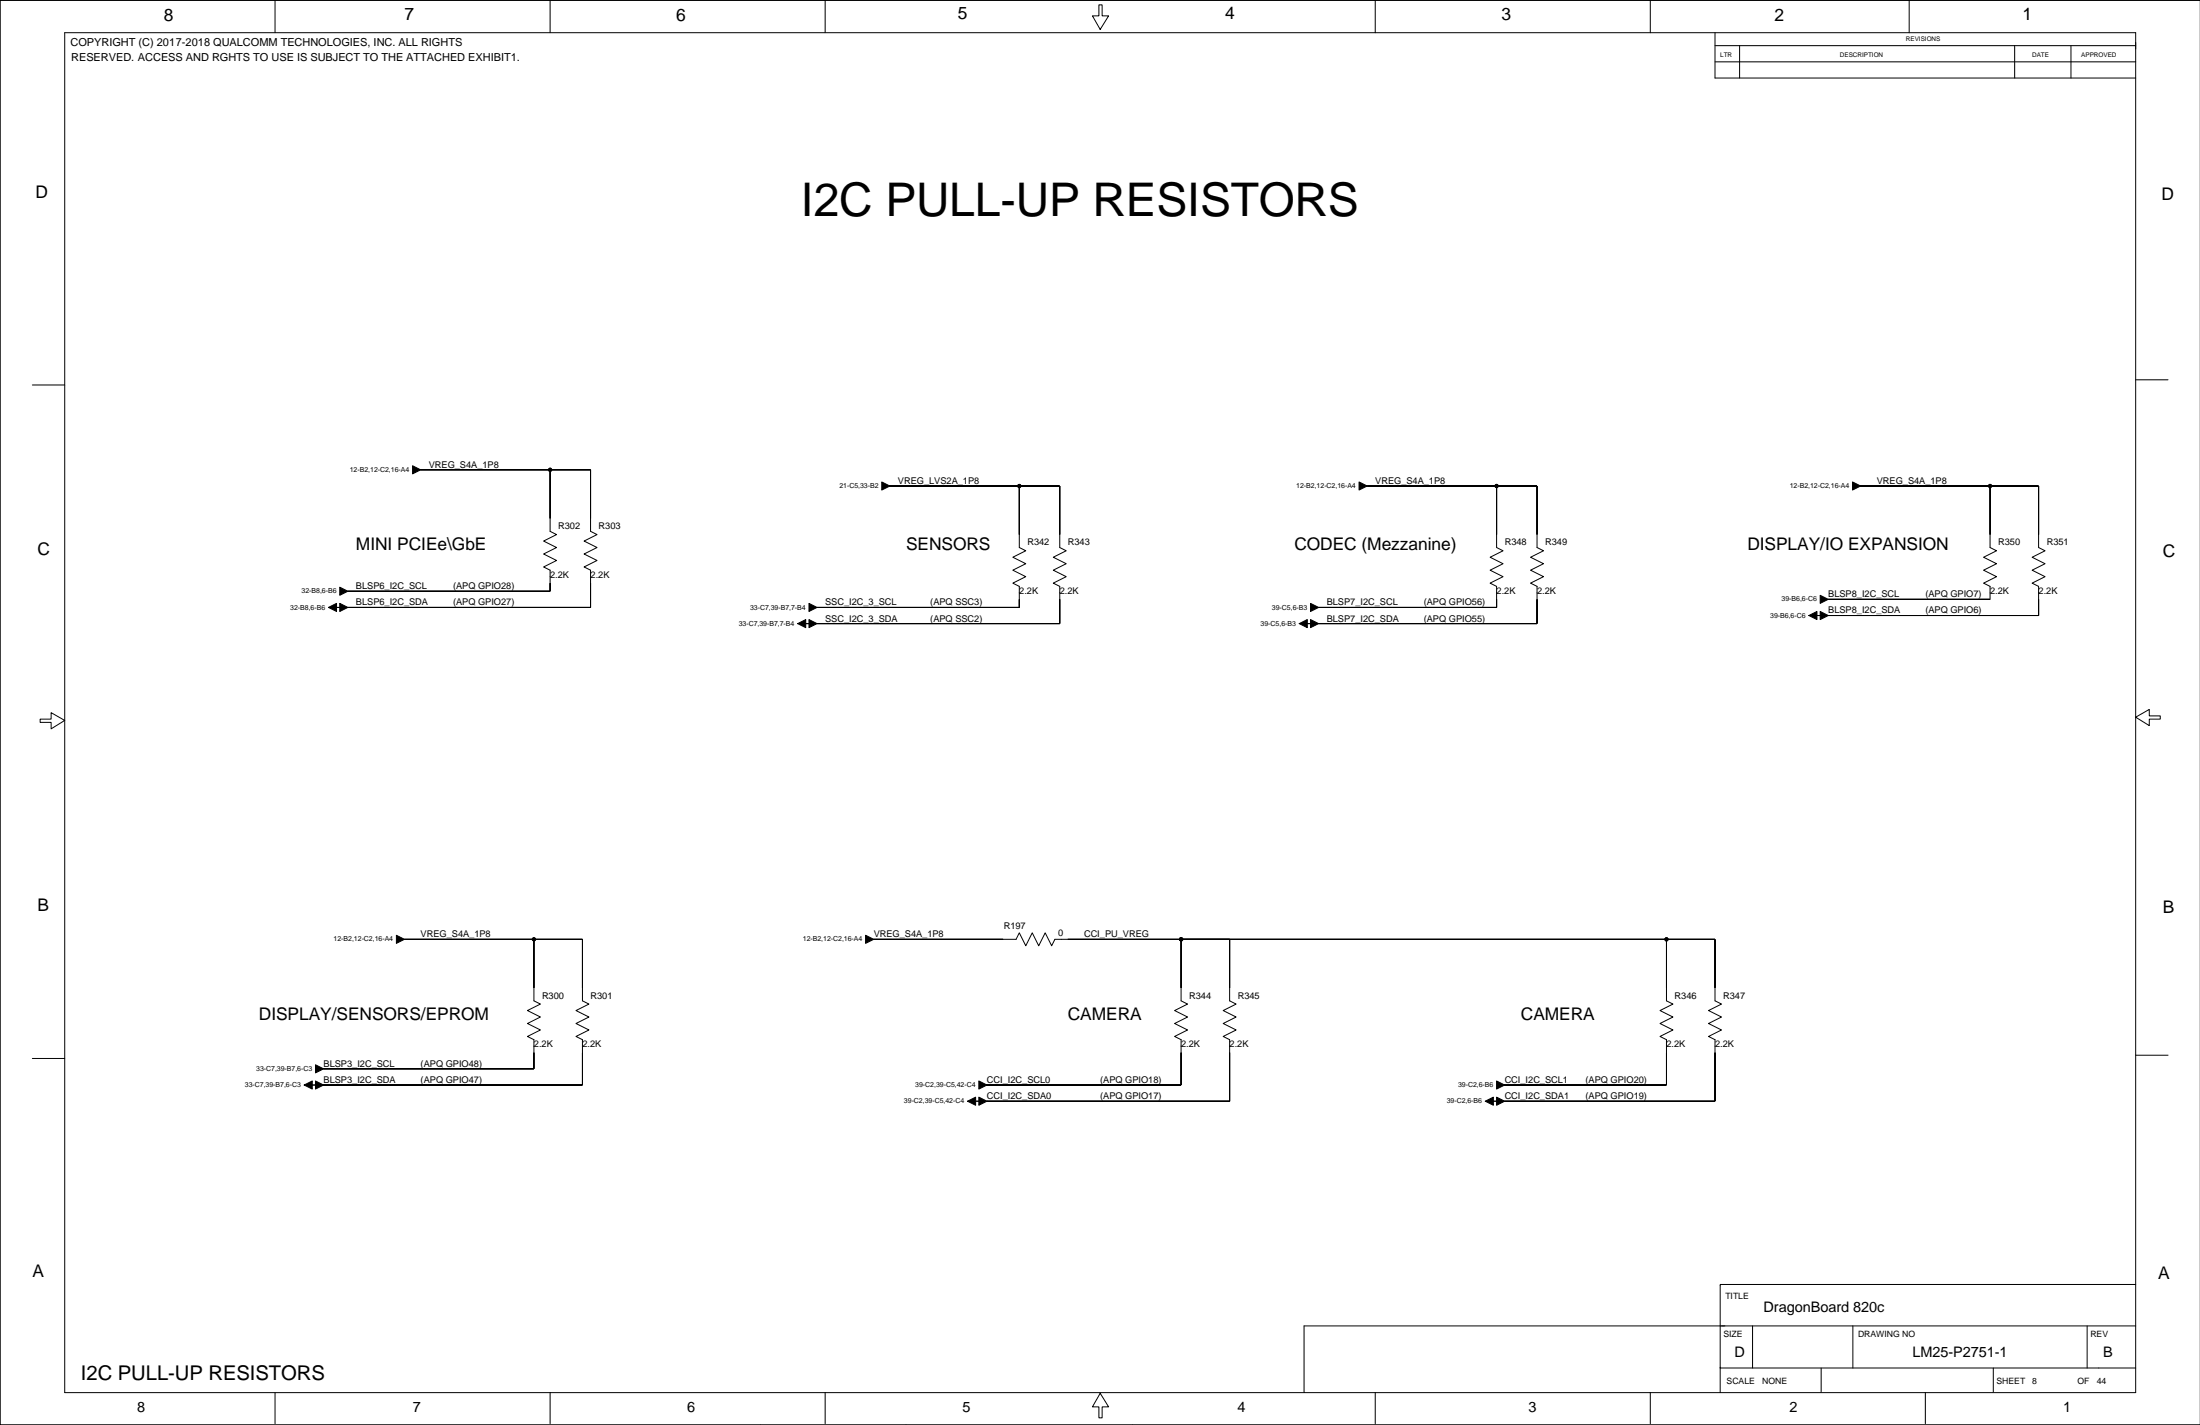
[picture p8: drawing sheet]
<svg xmlns="http://www.w3.org/2000/svg" width="863mm" height="559mm" viewBox="0 0 863 559" stroke-linecap="round" stroke-linejoin="round" font-family="sans-serif">
<g fill="none" stroke="#000" stroke-width=".39">
<path d="M25.4 12.8h812.6v533.3h-812.6zM107.9 .1v12.7M215.9 .1v12.7M323.8 .1v12.7M431.2 1.9h1.3v4.3h2.5l-3.3 5.4-3-5.4h2.5zM539.6 .1v12.7M647.6 .1v12.7M672.9 12.8v17.8h165.1M672.9 17.9h165.1M682.6 17.9v12.7M749.1 .1v12.7M790.5 17.9v12.7"/>
<path d="M812.6 17.9v12.7M672.9 24.3h165.1M12.7 151h12.7M838 148.9h12.7M165.1 184.2h.1M165.1 184.2h66.6v24.2l2.6 1.2-5.1 2.6 5.1 2.5-5.1 2.5 5.1 2.6-5.1 2.5 2.5 1.3v14.6h-95.2M215.9 184.2v24.2l2.5 1.2-5.1 2.6 5.1 2.5-5.1 2.5 5.1 2.6-5.1 2.5 2.6 1.3v8.2h-79.4M349.2 190.6h66.6v24.1l2.6 1.3-5.1 2.5 5.1 2.6-5.1 2.5 5.1 2.5-5.1 2.6 2.5 1.2v14.6h-95.2M349.2 190.6h.1M400 190.6v24.1l2.5 1.3-5.1 2.5 5.1 2.6-5.1 2.5 5.1 2.5-5.1 2.6 2.6 1.2v8.3h-79.4M536.5 190.6h.1M536.5 190.6h66.6v24.1l2.6 1.3-5.1 2.5 5.1 2.6-5.1 2.5 5.1 2.5-5.1 2.6 2.5 1.2v14.6h-85.7"/>
<path d="M587.2 190.6v24.1l2.6 1.3-5.1 2.5 5.1 2.6-5.1 2.5 5.1 2.5-5.1 2.6 2.5 1.2v8.3h-69.8M730.1 190.6h.1M730.1 190.6h69.8v24.1l2.6 1.3-5.1 2.5 5.1 2.6-5.1 2.5 5.1 2.5-5.1 2.6 2.5 1.2v11.5h-82.5M780.9 190.6v24.1l2.5 1.3-5.1 2.5 5.1 2.6-5.1 2.5 5.1 2.5-5.1 2.6 2.6 1.2v5.1h-63.5M132.1 238.2h3.1M136.5 231.8h.1M136.5 238.2h.1M320.6 238.2h.1M517.4 238.2h.1M717.4 235h.1M316.2 244.5h3.1M320.6 244.5h.1"/>
<path d="M513 244.5h3.1M517.4 244.5h.1M712.9 241.4h3.2M717.4 241.4h.1M15.7 282h4.4v-2.5l5.3 3-5.3 3.3v-2.5h-4.4zM838 281.2l5.3-3v2.5h4.4v1.3h-4.4v2.5zM158.7 368.3h69.8v24.2l2.6 1.2-5.1 2.6 5.1 2.5-5.1 2.6 5.1 2.5-5.1 2.5 2.5 1.3v17.8h-101.5M158.7 368.3h.1M209.5 368.3v24.2l2.5 1.2-5 2.6 5 2.5-5 2.6 5 2.5-5 2.5 2.5 1.3v11.4h-82.5M342.8 368.3h55.9l1.3-2.5 2.5 5.1 2.5-5.1 2.6 5.1 2.5-5.1 2.6 5.1 1.2-2.6h259v24.2l2.6 1.2-5.1 2.6 5.1 2.5-5.1 2.6 5.1 2.5-5.1 2.5 2.5 1.3v24.1h-82.5M342.8 368.3h.1M463.4 368.3h.1"/>
<path d="M463.4 368.3v24.2l2.6 1.2-5.1 2.6 5.1 2.5-5.1 2.6 5.1 2.5-5.1 2.5 2.5 1.3v17.8h-76.1M482.5 368.3v24.2l2.5 1.2-5 2.6 5 2.5-5 2.6 5 2.5-5 2.5 2.5 1.3v24.1h-95.2M653.9 368.3v24.2l2.5 1.2-5 2.6 5 2.5-5 2.6 5 2.5-5 2.5 2.5 1.3v17.8h-63.5M12.7 415.1h12.7M127 419.1h.1M838 413.8h12.7M122.5 425.5h3.2M127 425.5h.1M382.8 431.8h3.2M387.3 431.8h.1M387.3 425.5h.1M586 431.8h3.1"/>
<path d="M590.4 431.8h.1M590.4 425.5h.1M687.7 519.9v16.6M727 519.9v16.6M819 519.9v16.6M838 503.7h-163v42.4M838 519.9h-326.3v26.2M675 536.5h163M714.6 536.5v9.3M782.1 536.5v9.3M107.9 546.1v12.2M215.9 546.1v12.2"/>
<path d="M298.4 558.8h.1M323.8 546.1v12.2M355.5 558.8h.1M431.7 546.4l3.3 5.3h-2.5v4.3h-1.3v-4.3h-2.5zM444.4 558.8h.1M539.6 546.1v12.2M539.6 558.8h.1M647.6 546.1v12.2M755.5 546.1v12.2M863.3 558.8h-863.3v-558.7h863.3h-863.3v558.7"/>
<circle cx="215.9" cy="184.2" r=".63"/>
<circle cx="400" cy="190.6" r=".63"/>
<circle cx="587.2" cy="190.6" r=".63"/>
<circle cx="780.9" cy="190.6" r=".63"/>
<circle cx="209.5" cy="368.3" r=".63"/>
<circle cx="463.4" cy="368.3" r=".63"/>
<circle cx="653.9" cy="368.3" r=".63"/>
</g>
<g fill="#000" stroke="#000" stroke-width=".39">
<path d="M161.9 182.6l3.2 1.6-3.2 1.6z" fill-rule="evenodd"/>
<path d="M215.9 184.2v19.1z" fill-rule="evenodd"/>
<path d="M165.1 184.2h50.8z" fill-rule="evenodd"/>
<path d="M231.7 184.2v19.1z" fill-rule="evenodd"/>
<path d="M215.9 184.2h15.8z" fill-rule="evenodd"/>
<path d="M346 189l3.2 1.6-3.2 1.6z" fill-rule="evenodd"/>
<path d="M349.2 190.6h50.8z" fill-rule="evenodd"/>
<path d="M400 190.6v19z" fill-rule="evenodd"/>
<path d="M400 190.6h15.8z" fill-rule="evenodd"/>
<path d="M415.8 190.6v19z" fill-rule="evenodd"/>
<path d="M533.3 189l3.2 1.6-3.2 1.6z" fill-rule="evenodd"/>
<path d="M587.2 190.6v19z" fill-rule="evenodd"/>
<path d="M536.5 190.6h50.7z" fill-rule="evenodd"/>
<path d="M587.2 190.6h15.9z" fill-rule="evenodd"/>
<path d="M603.1 190.6v19z" fill-rule="evenodd"/>
<path d="M726.9 189l3.2 1.6-3.2 1.6z" fill-rule="evenodd"/>
<path d="M780.9 190.6v19z" fill-rule="evenodd"/>
<path d="M730.1 190.6h50.8z" fill-rule="evenodd"/>
<path d="M799.9 190.6v19z" fill-rule="evenodd"/>
<path d="M780.9 190.6h19z" fill-rule="evenodd"/>
<path d="M128.9 238.2l3.2-1.6v3.2z" fill-rule="evenodd"/>
<path d="M133.3 230.3l3.2 1.5-3.2 1.6z" fill-rule="evenodd"/>
<path d="M133.3 236.6l3.2 1.6-3.2 1.6z" fill-rule="evenodd"/>
<path d="M215.9 228.7v3.1z" fill-rule="evenodd"/>
<path d="M136.5 231.8h79.4z" fill-rule="evenodd"/>
<path d="M231.7 228.7v9.5z" fill-rule="evenodd"/>
<path d="M136.5 238.2h95.2z" fill-rule="evenodd"/>
<path d="M317.4 236.6l3.2 1.6-3.2 1.6z" fill-rule="evenodd"/>
<path d="M320.6 238.2h79.4z" fill-rule="evenodd"/>
<path d="M400 235v3.2z" fill-rule="evenodd"/>
<path d="M415.8 235v9.5z" fill-rule="evenodd"/>
<path d="M514.2 236.6l3.2 1.6-3.2 1.6z" fill-rule="evenodd"/>
<path d="M587.2 235v3.2z" fill-rule="evenodd"/>
<path d="M517.4 238.2h69.8z" fill-rule="evenodd"/>
<path d="M603.1 235v9.5z" fill-rule="evenodd"/>
<path d="M714.2 233.4l3.2 1.6-3.2 1.6z" fill-rule="evenodd"/>
<path d="M717.4 235h63.5z" fill-rule="evenodd"/>
<path d="M799.9 235v6.4z" fill-rule="evenodd"/>
<path d="M313 244.5l3.2-1.5v3.1z" fill-rule="evenodd"/>
<path d="M317.4 243l3.2 1.5-3.2 1.6z" fill-rule="evenodd"/>
<path d="M320.6 244.5h95.2z" fill-rule="evenodd"/>
<path d="M509.8 244.5l3.2-1.5v3.1z" fill-rule="evenodd"/>
<path d="M514.2 243l3.2 1.5-3.2 1.6z" fill-rule="evenodd"/>
<path d="M517.4 244.5h85.7z" fill-rule="evenodd"/>
<path d="M709.8 241.4l3.1-1.6v3.2z" fill-rule="evenodd"/>
<path d="M714.2 239.8l3.2 1.6-3.2 1.6z" fill-rule="evenodd"/>
<path d="M717.4 241.4h82.5z" fill-rule="evenodd"/>
<path d="M155.5 366.8l3.2 1.5-3.2 1.6z" fill-rule="evenodd"/>
<path d="M209.5 368.3v19.1z" fill-rule="evenodd"/>
<path d="M158.7 368.3h50.8z" fill-rule="evenodd"/>
<path d="M209.5 368.3h19z" fill-rule="evenodd"/>
<path d="M228.5 368.3v19.1z" fill-rule="evenodd"/>
<path d="M339.6 366.8l3.2 1.5-3.2 1.6z" fill-rule="evenodd"/>
<path d="M342.8 368.3h50.8z" fill-rule="evenodd"/>
<path d="M419 368.3h44.4z" fill-rule="evenodd"/>
<path d="M463.4 368.3v19.1z" fill-rule="evenodd"/>
<path d="M463.4 368.3h19.1z" fill-rule="evenodd"/>
<path d="M482.5 368.3v19.1z" fill-rule="evenodd"/>
<path d="M653.9 368.3v19.1z" fill-rule="evenodd"/>
<path d="M463.4 368.3h190.5z" fill-rule="evenodd"/>
<path d="M672.9 368.3v19.1z" fill-rule="evenodd"/>
<path d="M653.9 368.3h19z" fill-rule="evenodd"/>
<path d="M123.8 417.5l3.2 1.6-3.2 1.6z" fill-rule="evenodd"/>
<path d="M209.5 412.8v6.3z" fill-rule="evenodd"/>
<path d="M127 419.1h82.5z" fill-rule="evenodd"/>
<path d="M228.5 412.8v12.7z" fill-rule="evenodd"/>
<path d="M463.4 412.8v12.7z" fill-rule="evenodd"/>
<path d="M482.5 412.8v19z" fill-rule="evenodd"/>
<path d="M653.9 412.8v12.7z" fill-rule="evenodd"/>
<path d="M672.9 412.8v19z" fill-rule="evenodd"/>
<path d="M119.4 425.5l3.1-1.6v3.2z" fill-rule="evenodd"/>
<path d="M123.8 423.9l3.2 1.6-3.2 1.6z" fill-rule="evenodd"/>
<path d="M127 425.5h101.5z" fill-rule="evenodd"/>
<path d="M379.6 431.8l3.2-1.6v3.2z" fill-rule="evenodd"/>
<path d="M384.1 430.2l3.2 1.6-3.2 1.6z" fill-rule="evenodd"/>
<path d="M384.1 423.9l3.2 1.6-3.2 1.6z" fill-rule="evenodd"/>
<path d="M387.3 425.5h76.1z" fill-rule="evenodd"/>
<path d="M387.3 431.8h95.2z" fill-rule="evenodd"/>
<path d="M582.8 431.8l3.2-1.6v3.2z" fill-rule="evenodd"/>
<path d="M587.2 430.2l3.2 1.6-3.2 1.6z" fill-rule="evenodd"/>
<path d="M587.2 423.9l3.2 1.6-3.2 1.6z" fill-rule="evenodd"/>
<path d="M590.4 425.5h63.5z" fill-rule="evenodd"/>
<path d="M590.4 431.8h82.5z" fill-rule="evenodd"/>
<circle cx="215.9" cy="184.2" r=".63"/>
<circle cx="400" cy="190.6" r=".63"/>
<circle cx="587.2" cy="190.6" r=".63"/>
<circle cx="780.9" cy="190.6" r=".63"/>
<circle cx="209.5" cy="368.3" r=".63"/>
<circle cx="463.4" cy="368.3" r=".63"/>
<circle cx="653.9" cy="368.3" r=".63"/>
</g>
<text font-size="18.2" x="314.3" y="84.9">I2C PULL-UP RESISTORS</text>
<text font-size="8" x="31.7" y="541.1">I2C PULL-UP RESISTORS</text>
<g font-size="6.8">
<text x="64.2" y="8.2">8</text>
<text x="158.7" y="8">7</text>
<text x="265.4" y="8.2">6</text>
<text x="375.8" y="7.5">5</text>
<text x="480.7" y="7.5">4</text>
<text x="589.1" y="8">3</text>
<text x="696.3" y="8.2">2</text>
<text x="793.6" y="8">1</text>
<text x="14" y="77.8">D</text>
<text x="848.2" y="78.6">D</text>
<text x="139.7" y="215.7">MINI PCIEe\GbE</text>
<text x="355.5" y="215.7">SENSORS</text>
<text x="507.9" y="215.7">CODEC (Mezzanine)</text>
<text x="685.6" y="215.7">DISPLAY/IO EXPANSION</text>
<text x="14.7" y="217.5">C</text>
<text x="848.7" y="218.2">C</text>
<text x="14.7" y="357.1">B</text>
<text x="848.7" y="357.9">B</text>
<text x="101.6" y="399.8">DISPLAY/SENSORS/EPROM</text>
<text x="419" y="399.8">CAMERA</text>
<text x="596.8" y="399.8">CAMERA</text>
<text x="12.7" y="500.6">A</text>
<text x="846.9" y="501.4">A</text>
</g>
<g font-size="5.7">
<text x="692" y="514.3">DragonBoard 820c</text>
<text x="680.6" y="532.1">D</text>
<text x="750.4" y="532.1">LM25-P2751-1</text>
<text x="825.3" y="532.1">B</text>
<text x="53.8" y="553.7">8</text>
<text x="162" y="553.7">7</text>
<text x="269.7" y="553.7">6</text>
<text x="377.6" y="553.7">5</text>
<text x="485.5" y="553.7">4</text>
<text x="599.8" y="553.7">3</text>
<text x="702.1" y="553.7">2</text>
<text x="809.6" y="553.7">1</text>
</g>
<g font-size="4.3">
<text x="27.7" y="18">COPYRIGHT (C) 2017-2018 QUALCOMM TECHNOLOGIES, INC. ALL RIGHTS</text>
<text x="27.9" y="24.1">RESERVED. ACCESS AND RGHTS TO USE IS SUBJECT TO THE ATTACHED EXHIBIT1.</text>
</g>
<g font-size="3.6">
<text x="168.2" y="183.4">VREG_S4A_1P8</text>
<text x="352.3" y="189.8">VREG_LVS2A_1P8</text>
<text x="539.6" y="189.8">VREG_S4A_1P8</text>
<text x="736.4" y="189.8">VREG_S4A_1P8</text>
<text x="219" y="207.5">R302</text>
<text x="234.9" y="207.5">R303</text>
<text x="403.1" y="213.9">R342</text>
<text x="419" y="213.9">R343</text>
<text x="590.4" y="213.9">R348</text>
<text x="606.3" y="213.9">R349</text>
<text x="784" y="213.9">R350</text>
<text x="803.1" y="213.9">R351</text>
<text x="215.9" y="226.6">2.2K</text>
<text x="231.7" y="226.6">2.2K</text>
<text x="139.7" y="231">BLSP6_I2C_SCL</text>
<text x="177.8" y="231">(APQ GPIO28)</text>
<text x="400" y="232.9">2.2K</text>
<text x="415.8" y="232.9">2.2K</text>
<text x="587.2" y="232.9">2.2K</text>
<text x="603.1" y="232.9">2.2K</text>
<text x="780.9" y="232.9">2.2K</text>
<text x="799.9" y="232.9">2.2K</text>
<text x="139.7" y="237.4">BLSP6_I2C_SDA</text>
<text x="177.8" y="237.4">(APQ GPIO27)</text>
<text x="323.8" y="237.4">SSC_I2C_3_SCL</text>
<text x="365" y="237.4">(APQ SSC3)</text>
<text x="520.6" y="237.4">BLSP7_I2C_SCL</text>
<text x="558.7" y="237.4">(APQ GPIO56)</text>
<text x="717.4" y="234.2">BLSP8_I2C_SCL</text>
<text x="755.5" y="234.2">(APQ GPIO7)</text>
<text x="323.8" y="243.7">SSC_I2C_3_SDA</text>
<text x="365" y="243.7">(APQ SSC2)</text>
<text x="520.6" y="243.7">BLSP7_I2C_SDA</text>
<text x="558.7" y="243.7">(APQ GPIO55)</text>
<text x="717.4" y="240.5">BLSP8_I2C_SDA</text>
<text x="755.5" y="240.5">(APQ GPIO6)</text>
<text x="393.9" y="364.3">R197</text>
<text x="165.1" y="367.5">VREG_S4A_1P8</text>
<text x="342.8" y="367.5">VREG_S4A_1P8</text>
<text x="415.2" y="366.9">0</text>
<text x="425.4" y="367.5">CCI_PU_VREG</text>
<text x="212.7" y="391.6">R300</text>
<text x="231.7" y="391.6">R301</text>
<text x="466.6" y="391.6">R344</text>
<text x="485.7" y="391.6">R345</text>
<text x="657.1" y="391.6">R346</text>
<text x="676.1" y="391.6">R347</text>
<text x="209.5" y="410.7">2.2K</text>
<text x="228.5" y="410.7">2.2K</text>
<text x="463.4" y="410.7">2.2K</text>
<text x="482.5" y="410.7">2.2K</text>
<text x="653.9" y="410.7">2.2K</text>
<text x="672.9" y="410.7">2.2K</text>
<text x="127" y="418.3">BLSP3_I2C_SCL</text>
<text x="165.1" y="418.3">(APQ GPIO48)</text>
<text x="127" y="424.7">BLSP3_I2C_SDA</text>
<text x="165.1" y="424.7">(APQ GPIO47)</text>
<text x="387.3" y="424.7">CCI_I2C_SCL0</text>
<text x="431.7" y="424.7">(APQ GPIO18)</text>
<text x="590.4" y="424.7">CCI_I2C_SCL1</text>
<text x="622.2" y="424.7">(APQ GPIO20)</text>
<text x="387.3" y="431">CCI_I2C_SDA0</text>
<text x="431.7" y="431">(APQ GPIO17)</text>
<text x="590.4" y="431">CCI_I2C_SDA1</text>
<text x="622.2" y="431">(APQ GPIO19)</text>
</g>
<g font-size="3.4">
<text x="677" y="509.3">TITLE</text>
<text x="676.2" y="524.3">SIZE</text>
<text x="729.1" y="524.3">DRAWING NO</text>
<text x="820.2" y="524.3">REV</text>
<text x="677.5" y="542.6">SCALE</text>
<text x="691.4" y="542.6">NONE</text>
<text x="783.4" y="542.8">SHEET</text>
<text x="797.4" y="542.8">8</text>
<text x="815.2" y="542.8">OF</text>
<text x="822.8" y="542.8">44</text>
</g>
<g font-size="2.7">
<text x="137.3" y="185">12-B2,12-C2,16-A4</text>
<text x="329.4" y="191.4">21-C5,33-B2</text>
<text x="508.7" y="191.4">12-B2,12-C2,16-A4</text>
<text x="702.3" y="191.4">12-B2,12-C2,16-A4</text>
<text x="118.3" y="232.7">32-B8,6-B6</text>
<text x="113.9" y="239">32-B8,6-B6</text>
<text x="294.3" y="239">33-C7,39-B7,7-B4</text>
<text x="499.1" y="239">39-C5,6-B3</text>
<text x="699.1" y="235.8">39-B6,6-C6</text>
<text x="289.9" y="245.4">33-C7,39-B7,7-B4</text>
<text x="494.7" y="245.4">39-C5,6-B3</text>
<text x="694.6" y="242.2">39-B6,6-C6</text>
<text x="130.9" y="369.2">12-B2,12-C2,16-A4</text>
<text x="315" y="369.2">12-B2,12-C2,16-A4</text>
<text x="100.5" y="419.9">33-C7,39-B7,6-C3</text>
<text x="96.1" y="426.3">33-C7,39-B7,6-C3</text>
<text x="359.2" y="426.3">39-C2,39-C5,42-C4</text>
<text x="572.1" y="426.3">39-C2,6-B6</text>
<text x="354.7" y="432.6">39-C2,39-C5,42-C4</text>
<text x="567.7" y="432.6">39-C2,6-B6</text>
</g>
<g font-size="2.5">
<text x="747.9" y="16.1">REVISIONS</text>
<text x="675" y="22.2">LTR</text>
<text x="722" y="22.2">DESCRIPTION</text>
<text x="797.4" y="22.2">DATE</text>
<text x="816.7" y="22.2">APPROVED</text>
</g>
</svg>
